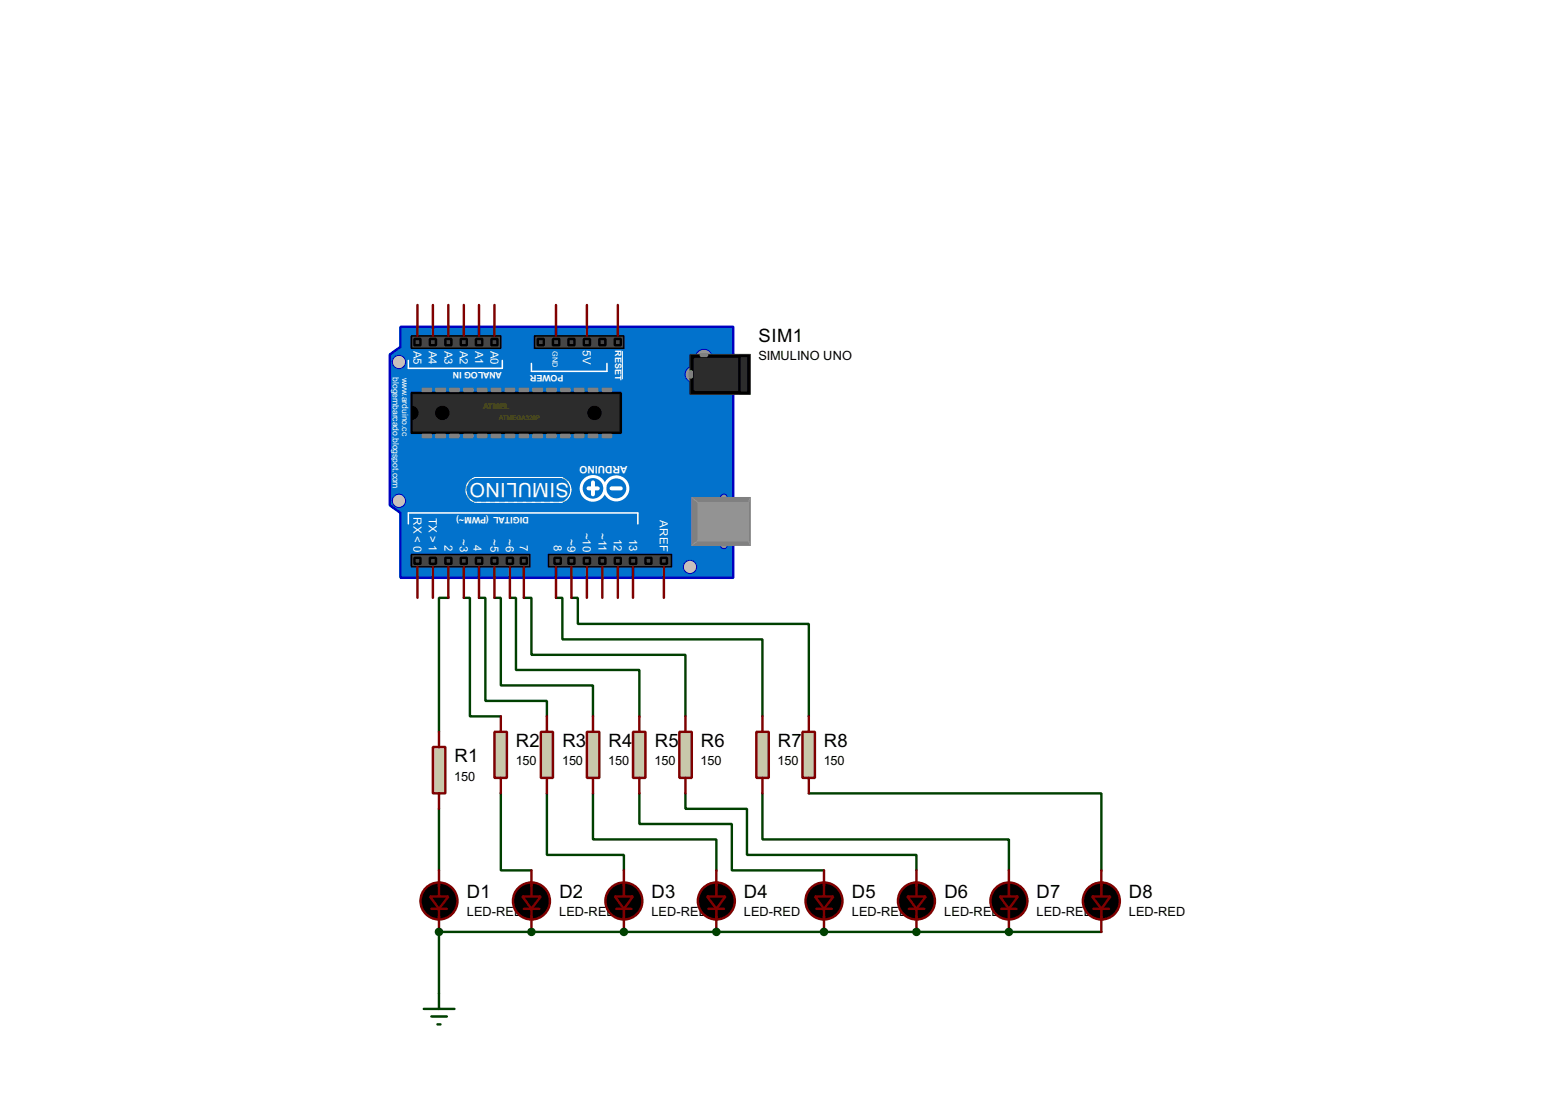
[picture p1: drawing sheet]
<svg xmlns="http://www.w3.org/2000/svg" width="256mm" height="180mm" viewBox="0 0 256 180" stroke-linecap="round" stroke-linejoin="round" font-family="sans-serif">
<g fill="none" stroke="#004000" stroke-width=".4">
<path d="M74 98.6h-1.6v22.1M76.5 98.6h1v19.6h5.1M79 98.6h1.1v17h10.1v2.6M81.6 98.6h1v14.5h15.2v5.1M84.1 98.6h1v11.9h20.4v7.7M86.4 98.6h1.3v9.4h25.4v10.2M91.7 98.6h1.1v6.9h33v12.7M94.3 98.6h1v4.3h38.1v15.3M72.4 133.4v10.2M82.6 130.9v12.7h5.1M90.2 130.9v10.1h12.7v2.6M97.8 130.9v7.6h20.4v5.1"/>
<path d="M105.5 130.9v5h15.2v7.7h15.2M113.1 130.9v2.5h10.1v7.6h28v2.6M125.8 130.9v7.6h40.6v5.1M133.4 130.9h48.3v12.7"/>
</g>
<circle cx="72.4" cy="153.7" r=".2" fill="#004000"/>
<path d="M87.7 153.7h-15.3v10.2" fill="none" stroke="#004000" stroke-width=".4"/>
<circle cx="87.7" cy="153.7" r=".2" fill="#004000"/>
<path d="M87.7 153.7h15.2" fill="none" stroke="#004000" stroke-width=".4"/>
<circle cx="102.9" cy="153.7" r=".2" fill="#004000"/>
<path d="M102.9 153.7h15.3" fill="none" stroke="#004000" stroke-width=".4"/>
<circle cx="118.2" cy="153.7" r=".2" fill="#004000"/>
<path d="M118.2 153.7h17.7" fill="none" stroke="#004000" stroke-width=".4"/>
<circle cx="135.9" cy="153.7" r=".2" fill="#004000"/>
<path d="M135.9 153.7h15.3" fill="none" stroke="#004000" stroke-width=".4"/>
<circle cx="151.2" cy="153.7" r=".2" fill="#004000"/>
<path d="M151.2 153.7h15.2" fill="none" stroke="#004000" stroke-width=".4"/>
<circle cx="166.4" cy="153.7" r=".2" fill="#004000"/>
<path d="M166.4 153.7h15.3" fill="none" stroke="#004000" stroke-width=".4"/>
<path d="M66.1 53.9h54.9v41.4h-54.9v-10.7l-1.8-1.2v-24.9l1.8-1.3z" fill-rule="evenodd" fill="#0272cc" stroke="#0000c0" stroke-width=".4"/>
<path d="M82.9 59.5v1.3h-15.5M87.7 61.3h12.4M67.4 86.4v-1.8h37.8v1.8" fill="none" stroke="#fff" stroke-width=".25"/>
<circle cx="92" cy="80.8" r="2.15" fill="#c8c8aa"/>
<circle cx="92" cy="80.8" r="2.15" fill="#0272cc"/>
<circle cx="92" cy="80.8" r="2.15" fill="none" stroke="#c8c8aa" stroke-width=".16"/>
<circle cx="92" cy="80.8" r="2.15" fill="none" stroke="#fff" stroke-width=".16" stroke-dasharray="2 1 .5 1 .5 1"/>
<circle cx="79" cy="80.8" r="2.15" fill="#c8c8aa"/>
<circle cx="79" cy="80.8" r="2.15" fill="#0272cc"/>
<circle cx="79" cy="80.8" r="2.15" fill="none" stroke="#c8c8aa" stroke-width=".16"/>
<g fill="none" stroke="#fff" stroke-width=".16" stroke-dasharray=".5 1">
<path d="M78.3 78.8h14.5M92.8 82.9h-14.5"/>
<circle cx="79" cy="80.8" r="2.15"/>
</g>
<path d="M78.5 78.5h14v4.6h-14z" fill="#0272cc" stroke="#0272cc" stroke-width=".4"/>
<path d="M78.3 78.8h14.5M78.3 82.9h14.5" fill="none" stroke="#fff" stroke-width=".16"/>
<path d="M79 78.3l-2.5 .7M92.3 78.3l1.2 .5M77.3 82.9l1.7 .5M93.5 82.9l-1.2 .5" fill="none" stroke="#0272cc" stroke-width=".4"/>
<g fill="#0272cc" stroke="#fff" stroke-width=".5">
<circle cx="101.6" cy="80.6" r="1.9"/>
<circle cx="97.8" cy="80.6" r="1.95"/>
</g>
<path d="M97.8 79.6v2M97.1 80.6h1.5M100.9 80.6h1.5" fill="none" stroke="#fff" stroke-width=".65"/>
<path d="M67.4 59.5v1.3M87.7 60v1.3M100.1 60v1.3" fill="none" stroke="#fff" stroke-width=".25"/>
<path d="M102.7 58v4.5" fill="none" stroke="#fff" stroke-width=".16"/>
<g fill="#c0c0c0" stroke="#0000c0" stroke-width=".16">
<circle cx="65.8" cy="82.6" r="1.1"/>
<circle cx="65.8" cy="59.7" r="1.1"/>
<circle cx="113.8" cy="93.5" r="1.1"/>
</g>
<g fill="#464646" stroke="#000" stroke-width=".25">
<path d="M88.2 55.4h14.7v2.1h-14.7z"/>
<path d="M67.9 55.4h14.7v2.1h-14.7z"/>
<path d="M90.5 91.5h20.3v2h-20.3z"/>
<path d="M67.9 91.5h19.5v2h-19.5z"/>
</g>
<g fill="#464646" stroke="#000" stroke-width=".4">
<path d="M101.4 55.9h1v1.1h-1z"/>
<path d="M98.9 55.9h1v1.1h-1z"/>
<path d="M96.3 55.9h1v1.1h-1z"/>
<path d="M93.8 55.9h1v1.1h-1z"/>
<path d="M91.2 55.9h1.1v1.1h-1.1z"/>
<path d="M88.7 55.9h1v1.1h-1z"/>
<path d="M81.1 55.9h1v1.1h-1z"/>
<path d="M78.5 55.9h1.1v1.1h-1.1z"/>
<path d="M76 55.9h1v1.1h-1z"/>
<path d="M73.5 55.9h1v1.1h-1z"/>
<path d="M70.9 55.9h1v1.1h-1z"/>
<path d="M68.4 55.9h1v1.1h-1z"/>
<path d="M109 92h1v1h-1z"/>
<path d="M103.9 92h1.1v1h-1.1z"/>
<path d="M101.4 92h1v1h-1z"/>
<path d="M98.9 92h1v1h-1z"/>
<path d="M96.3 92h1v1h-1z"/>
<path d="M93.8 92h1v1h-1z"/>
<path d="M91.5 92h1v1h-1z"/>
<path d="M106.5 92h1v1h-1z"/>
<path d="M85.9 92h1v1h-1z"/>
<path d="M83.6 92h1v1h-1z"/>
<path d="M81.1 92h1v1h-1z"/>
<path d="M78.5 92h1.1v1h-1.1z"/>
<path d="M76 92h1v1h-1z"/>
<path d="M73.5 92h1v1h-1z"/>
<path d="M70.9 92h1v1h-1z"/>
<path d="M68.4 92h1v1h-1z"/>
</g>
<path d="M67.9 64.8h34.5v6.6h-34.5z" fill="#2c2c2c" stroke="#000" stroke-width=".4"/>
<g fill="#000" stroke="#000" stroke-width=".16">
<circle cx="67.8" cy="68.1" r="1.1"/>
<circle cx="72.9" cy="68.1" r="1.1"/>
<circle cx="98" cy="68.1" r="1.1"/>
</g>
<path d="M67.1 64.6v7.1" fill="none" stroke="#0272cc" stroke-width="1.2"/>
<g fill="#939393" stroke="#0000c0" stroke-width=".16">
<circle cx="119.4" cy="90" r=".55"/>
<circle cx="119.4" cy="82.1" r=".55"/>
</g>
<path d="M114.1 82.1h9.7v7.9h-9.7z" fill="#808080" stroke="#808080" stroke-width=".16"/>
<path d="M115.1 82.9h8.4v6.3h-8.4z" fill="#939393" stroke="#939393" stroke-width=".16"/>
<path d="M114.1 82.1l1 .8M115.1 89.2l-1 .8M123.5 89.2l.3 .8M123.8 82.1l-.3 .8" fill="none" stroke="#939393" stroke-width=".16"/>
<g fill="#939393" stroke="#0000c0" stroke-width=".16">
<circle cx="114.3" cy="61.8" r="1.35"/>
<circle cx="116.1" cy="59" r="1.35"/>
</g>
<path d="M113.8 58.5h10v6.6h-10z" fill="#000" stroke="#2c2c2c" stroke-width=".16"/>
<g fill="#808080" stroke="#808080" stroke-width=".4">
<path d="M113.8 61.3h.3v1h-.3z"/>
<path d="M115.6 58.5h1v.2h-1z"/>
</g>
<path d="M114.6 59.2h8.4v5.1h-8.4z" fill="#2c2c2c" stroke="#2c2c2c" stroke-width=".4"/>
<path d="M122 58.7h1.5v6.1h-1.5z" fill="#2c2c2c" stroke="#000" stroke-width=".4"/>
<g fill="#808080" stroke="#808080" stroke-width=".25">
<path d="M99.4 71.7h1.5v.5h-1.5z"/>
<path d="M97.1 71.7h1.5v.5h-1.5z"/>
<path d="M94.8 71.7h1.5v.5h-1.5z"/>
<path d="M92.5 71.7h1.5v.5h-1.5z"/>
<path d="M90.2 71.7h1.5v.5h-1.5z"/>
<path d="M87.9 71.7h1.6v.5h-1.6z"/>
<path d="M85.7 71.7h1.5v.5h-1.5z"/>
<path d="M83.4 71.7h1.5v.5h-1.5z"/>
<path d="M81.1 71.7h1.5v.5h-1.5z"/>
<path d="M78.8 71.7h1.5v.5h-1.5z"/>
<path d="M76.5 71.7h1.5v.5h-1.5z"/>
<path d="M74.2 71.7h1.5v.5h-1.5z"/>
<path d="M71.9 71.7h1.6v.5h-1.6z"/>
<path d="M69.7 71.7h1.5v.5h-1.5z"/>
<path d="M99.4 64.1h1.5v.5h-1.5z"/>
<path d="M97.1 64.1h1.5v.5h-1.5z"/>
<path d="M94.8 64.1h1.5v.5h-1.5z"/>
<path d="M92.5 64.1h1.5v.5h-1.5z"/>
<path d="M90.2 64.1h1.5v.5h-1.5z"/>
<path d="M87.9 64.1h1.6v.5h-1.6z"/>
<path d="M85.7 64.1h1.5v.5h-1.5z"/>
<path d="M83.4 64.1h1.5v.5h-1.5z"/>
<path d="M81.1 64.1h1.5v.5h-1.5z"/>
<path d="M78.8 64.1h1.5v.5h-1.5z"/>
<path d="M76.5 64.1h1.5v.5h-1.5z"/>
<path d="M74.2 64.1h1.5v.5h-1.5z"/>
<path d="M71.9 64.1h1.6v.5h-1.6z"/>
<path d="M69.7 64.1h1.5v.5h-1.5z"/>
</g>
<g fill="none" stroke="#800000" stroke-width=".4">
<path d="M68.9 50.3v5.1M71.4 50.3v5.1M74 50.3v5.1M76.5 50.3v5.1M79 50.3v5.1M81.6 50.3v5.1M91.7 50.3v5.1M96.8 50.3v5.1M101.9 50.3v5.1M68.9 93.5v5.1M71.4 93.5v5.1M74 93.5v5.1"/>
<path d="M76.5 93.5v5.1M79 93.5v5.1M81.6 93.5v5.1M84.1 93.5v5.1M86.4 93.5v5.1M91.7 93.5v5.1M94.3 93.5v5.1M96.8 93.5v5.1M99.4 93.5v5.1M101.9 93.5v5.1M104.4 93.5v5.1M109.5 93.5v5.1"/>
</g>
<path d="M71.4 123.2h2.1v7.7h-2.1z" fill="#c8c8aa" stroke="#800000" stroke-width=".4"/>
<path d="M72.4 120.7v2.5M72.4 130.9v2.5M71.2 149.9h2.5M72.4 143.6v4.3M72.4 149.9v3.8" fill="none" stroke="#800000" stroke-width=".4"/>
<g fill="#000" stroke="#800000" stroke-width=".4">
<path d="M70.9 147.9h3.1l-1.6 2z"/>
<circle cx="72.4" cy="148.6" r="3.1"/>
</g>
<path d="M69.9 166.4h5.1M71.2 167.7h2.5M72.2 169h.5M72.4 163.9v2.5" fill="none" stroke="#004000" stroke-width=".4"/>
<path d="M81.6 120.7h2v7.6h-2z" fill="#c8c8aa" stroke="#800000" stroke-width=".4"/>
<path d="M82.6 118.2v2.5M82.6 128.3v2.6" fill="none" stroke="#800000" stroke-width=".4"/>
<path d="M89.2 120.7h2v7.6h-2z" fill="#c8c8aa" stroke="#800000" stroke-width=".4"/>
<path d="M90.2 118.2v2.5M90.2 128.3v2.6" fill="none" stroke="#800000" stroke-width=".4"/>
<path d="M96.8 120.7h2.1v7.6h-2.1z" fill="#c8c8aa" stroke="#800000" stroke-width=".4"/>
<path d="M97.8 118.2v2.5M97.8 128.3v2.6" fill="none" stroke="#800000" stroke-width=".4"/>
<path d="M104.4 120.7h2.1v7.6h-2.1z" fill="#c8c8aa" stroke="#800000" stroke-width=".4"/>
<path d="M105.5 118.2v2.5M105.5 128.3v2.6" fill="none" stroke="#800000" stroke-width=".4"/>
<path d="M112.1 120.7h2v7.6h-2z" fill="#c8c8aa" stroke="#800000" stroke-width=".4"/>
<path d="M113.1 118.2v2.5M113.1 128.3v2.6" fill="none" stroke="#800000" stroke-width=".4"/>
<path d="M124.8 120.7h2v7.6h-2z" fill="#c8c8aa" stroke="#800000" stroke-width=".4"/>
<path d="M125.8 118.2v2.5M125.8 128.3v2.6" fill="none" stroke="#800000" stroke-width=".4"/>
<path d="M132.4 120.7h2v7.6h-2z" fill="#c8c8aa" stroke="#800000" stroke-width=".4"/>
<g fill="none" stroke="#800000" stroke-width=".4">
<path d="M133.4 118.2v2.5M133.4 128.3v2.6M86.4 149.9h2.6M87.7 143.6v4.3M87.7 149.9v3.8M101.7 149.9h2.5M102.9 143.6v4.3M102.9 149.9v3.8M116.9 149.9h2.5M118.2 143.6v4.3M118.2 149.9v3.8M134.7 149.9h2.5"/>
<path d="M135.9 143.6v4.3M135.9 149.9v3.8M149.9 149.9h2.6M151.2 143.6v4.3M151.2 149.9v3.8M165.2 149.9h2.5M166.4 143.6v4.3M166.4 149.9v3.8M180.4 149.9h2.5M181.7 143.6v4.3M181.7 149.9v3.8"/>
</g>
<g fill="#000" stroke="#800000" stroke-width=".4">
<path d="M86.2 147.9h3l-1.5 2zM101.4 147.9h3l-1.5 2zM116.6 147.9h3.1l-1.5 2zM134.4 147.9h3.1l-1.6 2zM149.7 147.9h3l-1.5 2zM164.9 147.9h3l-1.5 2zM180.1 147.9h3.1l-1.5 2z"/>
<circle cx="87.6" cy="148.6" r="3.1"/>
<circle cx="102.9" cy="148.6" r="3.1"/>
<circle cx="118.1" cy="148.6" r="3.1"/>
<circle cx="135.9" cy="148.6" r="3.1"/>
<circle cx="151.1" cy="148.6" r="3.1"/>
<circle cx="166.4" cy="148.6" r="3.1"/>
<circle cx="181.6" cy="148.6" r="3.1"/>
</g>
<g fill="#004000" stroke="#004000" stroke-width=".4">
<circle cx="72.4" cy="153.7" r=".5"/>
<circle cx="87.6" cy="153.7" r=".5"/>
<circle cx="102.9" cy="153.7" r=".5"/>
<circle cx="118.1" cy="153.7" r=".5"/>
<circle cx="135.9" cy="153.7" r=".5"/>
<circle cx="151.1" cy="153.7" r=".5"/>
<circle cx="166.4" cy="153.7" r=".5"/>
</g>
<g font-size="3.7" fill="#fff">
<text x="91.5" y="79.7" transform="rotate(-180 91.5 79.7)">IMULINO</text>
<text x="93.8" y="79.7" transform="rotate(-180 93.8 79.7)">S</text>
</g>
<g font-size="3.4">
<text x="125.1" y="56.4">SIM1</text>
<text x="75" y="125.8">R1</text>
<text x="85.1" y="123.3">R2</text>
<text x="92.8" y="123.3">R3</text>
<text x="100.4" y="123.3">R4</text>
<text x="108" y="123.3">R5</text>
<text x="115.6" y="123.3">R6</text>
<text x="128.3" y="123.3">R7</text>
<text x="135.9" y="123.3">R8</text>
<text x="77" y="148.1">D1</text>
<text x="92.3" y="148.1">D2</text>
<text x="107.5" y="148.1">D3</text>
<text x="122.7" y="148.1">D4</text>
<text x="140.5" y="148.1">D5</text>
<text x="155.8" y="148.1">D6</text>
<text x="171" y="148.1">D7</text>
<text x="186.2" y="148.1">D8</text>
</g>
<g font-size="2.4">
<text x="125.1" y="59.4">SIMULINO UNO</text>
<text x="74.9" y="128.8">150</text>
<text x="85.1" y="126.2">150</text>
<text x="92.7" y="126.2">150</text>
<text x="100.3" y="126.2">150</text>
<text x="107.9" y="126.2">150</text>
<text x="115.6" y="126.2">150</text>
<text x="128.3" y="126.2">150</text>
<text x="135.9" y="126.2">150</text>
<text x="77" y="151.1">LED-RED</text>
<text x="92.2" y="151.1">LED-RED</text>
<text x="107.4" y="151.1">LED-RED</text>
<text x="122.7" y="151.1">LED-RED</text>
<text x="140.5" y="151.1">LED-RED</text>
<text x="155.7" y="151.1">LED-RED</text>
<text x="170.9" y="151.1">LED-RED</text>
<text x="186.2" y="151.1">LED-RED</text>
</g>
<g font-size="2.1" fill="#fff">
<text x="68.2" y="57.8" transform="rotate(90 68.2 57.8)">A5</text>
<text x="70.7" y="57.8" transform="rotate(90 70.7 57.8)">A4</text>
<text x="73.3" y="57.8" transform="rotate(90 73.3 57.8)">A3</text>
<text x="75.8" y="57.8" transform="rotate(90 75.8 57.8)">A2</text>
<text x="78.3" y="57.8" transform="rotate(90 78.3 57.8)">A1</text>
<text x="80.9" y="57.8" transform="rotate(90 80.9 57.8)">A0</text>
<text x="96.1" y="57.8" transform="rotate(90 96.1 57.8)">5V</text>
<text x="68.2" y="85.3" transform="rotate(90 68.2 85.3)">RX &lt; 0</text>
<text x="70.8" y="85.4" transform="rotate(90 70.8 85.4)">TX &gt; 1</text>
<text x="73.3" y="90" transform="rotate(90 73.3 90)">2</text>
<text x="75.9" y="88.9" transform="rotate(90 75.9 88.9)">~3</text>
<text x="78.1" y="90" transform="rotate(90 78.1 90)">4</text>
<text x="80.9" y="88.9" transform="rotate(90 80.9 88.9)">~5</text>
<text x="83.5" y="88.9" transform="rotate(90 83.5 88.9)">~6</text>
<text x="85.8" y="90" transform="rotate(90 85.8 90)">7</text>
<text x="91.4" y="90" transform="rotate(90 91.4 90)">8</text>
<text x="93.6" y="88.9" transform="rotate(90 93.6 88.9)">~9</text>
<text x="96.2" y="87.8" transform="rotate(90 96.2 87.8)">~10</text>
<text x="98.7" y="88" transform="rotate(90 98.7 88)">~11</text>
<text x="101.2" y="88.9" transform="rotate(90 101.2 88.9)">12</text>
<text x="103.8" y="88.9" transform="rotate(90 103.8 88.9)">13</text>
<text x="108.8" y="85.8" transform="rotate(90 108.8 85.8)">AREF</text>
</g>
<text font-size="1.9" fill="#fff" x="103.5" y="76.9" transform="rotate(-180 103.5 76.9)">ARDUINO</text>
<g font-size="1.7" fill="#fff">
<text x="101.5" y="57.8" transform="rotate(90 101.5 57.8)">RESET</text>
<text x="82.8" y="61.3" transform="rotate(-180 82.8 61.3)">ANALOG IN</text>
<text x="92.9" y="61.8" transform="rotate(-180 92.9 61.8)">POWER</text>
<text x="87.2" y="85.2" transform="rotate(-180 87.2 85.2)">DIGITAL (PWM~)</text>
</g>
<g font-size="1.6" fill="#fff">
<text x="64.8" y="62.3" transform="rotate(90 64.8 62.3)">blogembarcado.blogspot.com</text>
<text x="66.4" y="62.3" transform="rotate(90 66.4 62.3)">w</text>
<text x="66.4" y="65.1" transform="rotate(90 66.4 65.1)">.arduino.cc</text>
</g>
<text font-size="1.5" fill="#808000" x="79.7" y="67.5">ATMEL</text>
<text font-size="1.4" fill="#fff" x="91.1" y="57.8" transform="rotate(90 91.1 57.8)">GND</text>
<text font-size="1.2" fill="#808000" x="82.3" y="69.2">ATMEGA328P</text>
</svg>
